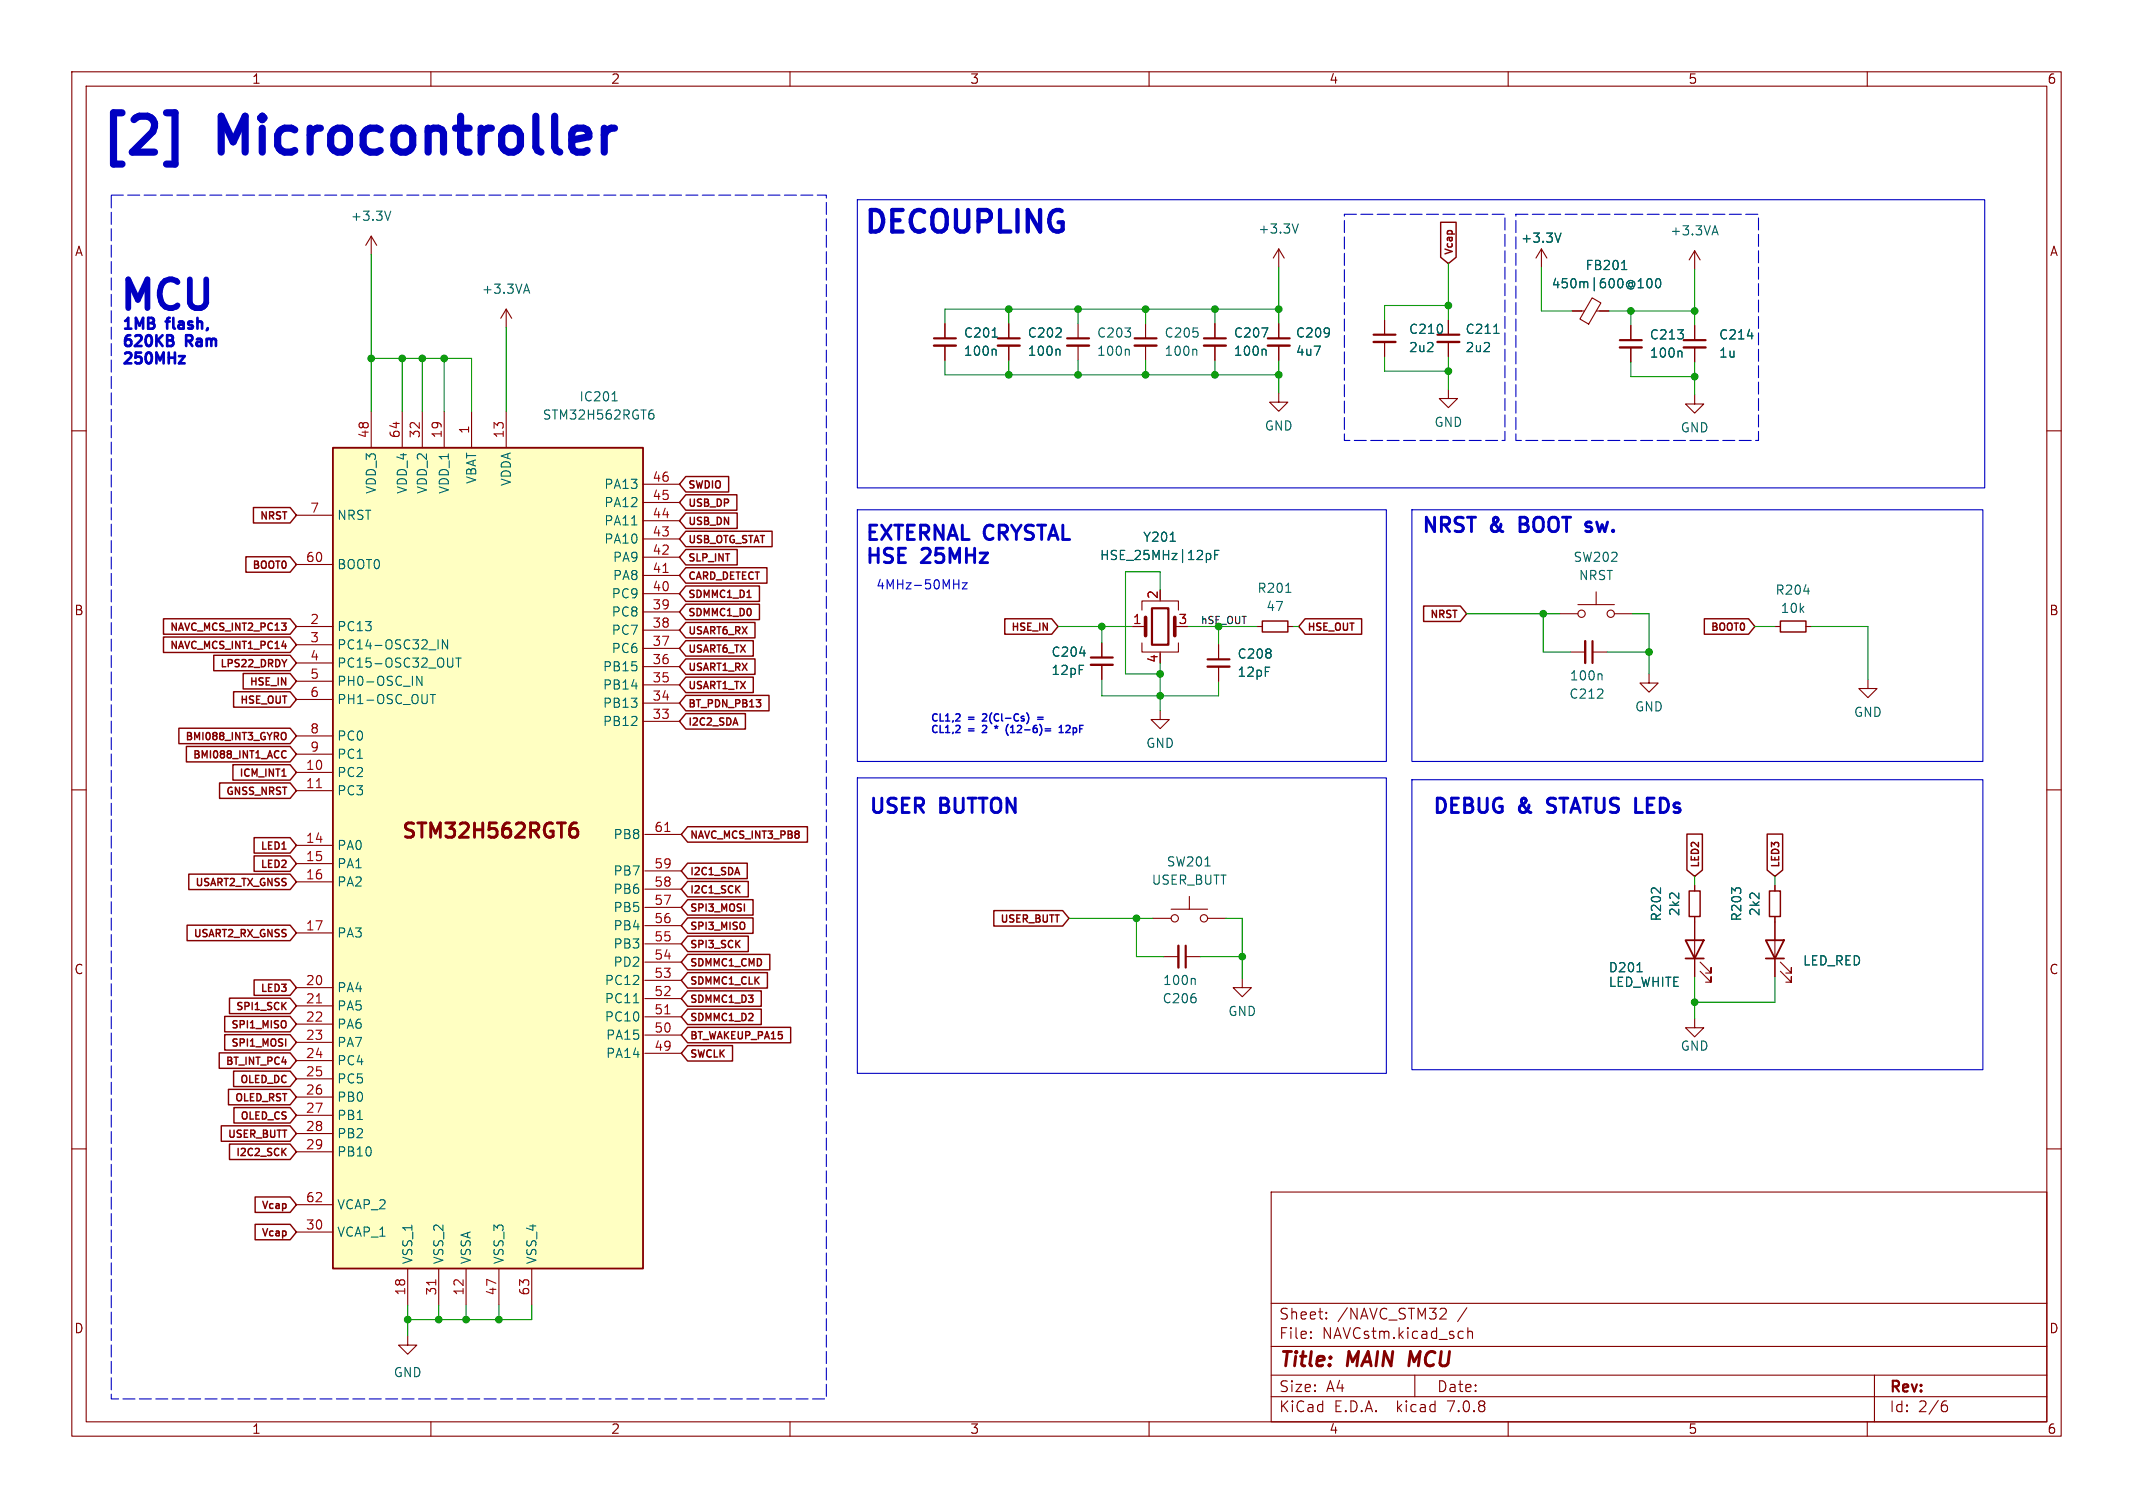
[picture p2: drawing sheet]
<svg xmlns="http://www.w3.org/2000/svg" width="297mm" height="210mm" viewBox="0 0 297 210" stroke-linecap="round" stroke-linejoin="round" font-family="sans-serif">
<g fill="none" stroke="#840000" stroke-width=".15">
<path d="M10 10h277v190h-277zM12 12h273v186h-273zM60 10v2M110 10v2M160 10v2M210 10v2M260 10v2M51.7 32.9l-.8 1.3M51.7 32.9v2.5M51.7 32.9l.8 1.3M178.1 34.7v2.5M178.1 34.7l-.8 1.2"/>
<path d="M178.1 34.7l.7 1.2M214.6 34.7l-.7 1.2M214.6 34.7v2.5M214.6 34.7l.8 1.2M236 34.9l-.8 1.3M236 34.9v2.6M236 34.9l.7 1.3M10 60h2M51.7 57.3v5.1M56 57.3v5.1M58.8 57.3v5.1M61.8 57.3v5.1"/>
<path d="M65.7 57.3v5.1M70.5 43.1l-.8 1.2M70.5 43.1v2.5M70.5 57.3v5.1M70.5 43.1l.7 1.2M131.6 45.1v2M131.6 48.1v2.1M140.5 45.1v2M140.5 48.1v2.1M150.1 45.1v2M150.1 48.1v2.1M159.5 45.1v2"/>
<path d="M159.5 48.1v2.1M169.2 45.1v2M169.2 48.1v2.1M178.1 54.7v1.3h1.2l-1.2 1.3-1.3-1.3h1.3M178.1 45.1v2M178.1 48.1v2.1M192.8 44.6v2M192.8 47.6v2.1M201.7 54.2v1.3h1.2l-1.2 1.3-1.3-1.3h1.3M201.7 44.6v2M201.7 47.6v2.1M218.9 43.3h1.7"/>
<path d="M221.7 41.5l1.2 .7-1.7 2.9-1.2-.7zM222.3 43.3h1.7M227.1 45.3v2.1M227.1 48.4v2M236 55v1.3h1.2l-1.2 1.2-1.3-1.2h1.3M236 45.3v2.1M236 48.4v2M285 60h2M41.3 78.6h5.1M41.3 71.8h5.1M89.5 77.6h5.1M89.5 75.1h5.1"/>
<path d="M89.5 72.5h5.1M89.5 70h5.1M89.5 67.4h5.1M41.3 87.2h5.1M41.3 89.8h5.1M41.3 92.3h5.1M41.3 94.9h5.1M41.3 97.4h5.1M89.5 97.9h5.1M89.5 95.4h5.1M89.5 92.8h5.1M89.5 90.3h5.1"/>
<path d="M89.5 87.8h5.1M89.5 85.2h5.1M89.5 82.7h5.1M89.5 80.1h5.1M153.4 89.5v2.1M153.4 92.6v2M157.7 87.2h1.8M159 89.5v1.3h5.1v-1.3M159 85v-1.3h5.1v1.3M161.5 98.9v1.3h1.3l-1.3 1.3-1.2-1.3h1.2M161.5 90.8v.3M169.7 89.8v2"/>
<path d="M169.7 92.8v2.1M175 87.2h.8M179.3 87.2h.8M217.2 85.5h2.5M218.7 90.8h2M219.7 84.2h5.1M221.7 90.8h2.1M222.2 82.4v1.8M224.8 85.5h2.5M229.6 93.9v1.2h1.3l-1.3 1.3-1.3-1.3h1.3M247.1 87.2h.8M251.5 87.2h.7"/>
<path d="M260.1 94.6v1.3h1.3l-1.3 1.3-1.3-1.3h1.3M10 110h2M41.3 107.6h5.1M41.3 110.1h5.1M41.3 117.7h5.1M41.3 102.5h5.1M41.3 105h5.1M89.5 100.5h5.1M89.8 116.2h5.1M285 110h2M41.3 120.3h5.1M41.3 122.8h5.1"/>
<path d="M41.3 129.9h5.1M41.3 137.5h5.1M89.8 139.1h5.1M89.8 136.5h5.1M89.8 134h5.1M89.8 131.4h5.1M89.8 128.9h5.1M89.8 126.4h5.1M89.8 123.8h5.1M89.8 121.3h5.1M160.5 127.9h2.6M162.1 133.2h2"/>
<path d="M163.1 126.6h5M165.1 133.2h2M165.6 124.8v1.8M168.1 127.9h2.6M173 136.3v1.2h1.2l-1.2 1.3-1.3-1.3h1.3M236 123.3v.8M236 127.6v8.4M236.7 135.3l1.6 1.5v-.8v.8h-.8M236.7 134l1.6 1.5v-.8v.8h-.8M247.1 123.3v.8M247.1 127.6v8.4M247.9 135.3l1.5 1.5v-.8v.8h-.7"/>
<path d="M247.9 134l1.5 1.5v-.8v.8h-.7M10 160h2M41.3 140.1h5.1M41.3 142.6h5.1M41.3 145.2h5.1M41.3 147.7h5.1M41.3 150.2h5.1M41.3 152.8h5.1M41.3 155.3h5.1M41.3 157.9h5.1M89.8 146.7h5.1M89.8 144.1h5.1"/>
<path d="M89.8 141.6h5.1M236 141.9v1.2h1.2l-1.2 1.3-1.3-1.3h1.3M285 160h2M41.3 160.4h5.1M41.3 171.6h5.1M41.3 167.8h5.1M56.8 176.7v5M61.1 176.7v5M64.9 176.7v5M69.5 176.7v5M74 176.7v5M177 166h108v32h-108z"/>
<path d="M56.8 186.1v1.2h1.2l-1.2 1.3-1.3-1.3h1.3M60 198v2M110 198v2M160 198v2M177 194.5h108M177 191.5h108M177 187.5h108M177 181.5h108M182.5 186.3h.1l-.1 .1M182.5 186.3v.1M182.5 185.5v.1M182.5 185.5h.1l-.1 .1"/>
<path d="M184.7 183.6v.1M184.7 183.6h-.1l.1 .1M184.7 182.8v.1M184.7 182.8h-.1l.1 .1M197 191.5v3M201.1 182.2l.1 .1a.41 .41 0 0 1 .1 .5l-.8 .9h.9M203.6 185.4l.1 .1M203.7 186.3l-.1 .1M204.4 184.9v1.5M204.4 185.5a.37 .37 0 0 1 .6 .1v.8M210 198v2M260 198v2"/>
<path d="M261 191.5v6.5M270.6 195.7h.3l.3 .3-.1 .5-.2 .1h-.3M271 195.1l-.4 .1"/>
<circle cx="220.2" cy="85.5" r=".51"/>
<circle cx="224.3" cy="85.5" r=".51"/>
<circle cx="163.6" cy="127.9" r=".51"/>
<circle cx="167.6" cy="127.9" r=".51"/>
</g>
<path d="M79.5 115.5l.6-.1 .4 .3v.5l-.2 .3-.2 .1-.6-.1M80.3 114.6h-.4l-.3 .2M196.4 188.2l-.2 2" fill="none" stroke="#840000" stroke-width=".4"/>
<g fill="none" stroke="#840000" stroke-width=".33">
<path d="M130 48.1h3.1M138.9 48.1h3.1M148.6 48.1h3M158 48.1h3M167.6 48.1h3.1M176.5 48.1h3.1M191.3 47.6h3M200.2 47.6h3M225.6 48.4h3M234.4 48.4h3.1M151.9 92.6h3M168.1 92.8h3.1"/>
<path d="M220.7 89.3v3M164.1 131.7v3"/>
</g>
<g fill="none" stroke="#840000" stroke-width=".3">
<path d="M130 47.1h3.1M138.9 47.1h3.1M148.6 47.1h3M158 47.1h3M167.6 47.1h3.1M176.5 47.1h3.1M191.3 46.6h3M200.2 46.6h3M225.6 47.4h3M234.4 47.4h3.1M151.9 91.6h3M160.4 84.7h2.3v5.1h-2.3z"/>
<path d="M168.1 91.8h3.1M221.7 89.3v3M165.1 131.7v3"/>
</g>
<g fill="none" stroke="#006464" stroke-width=".15">
<path d="M54.4 29.4l-.4 1.3M73.3 39.6l.5 1.2M180.8 31.2l-.4 1.3M217.4 32.5l-.5 1.2M225.8 37.5h.7M226 36.4l.2-.1v1.2M229.4 38.9l.3-.1a.79 .79 0 0 1 0 1.3l-.2-.1-.1-.2-.1-.5zM230.6 38.9l.3-.1a.79 .79 0 0 1 0 1.3l-.2-.1-.1-.2-.1-.5zM238.5 32.3h.6M238.8 31.4l.4 1.3M73 40.5h.6M85.2 55.8h.7"/>
<path d="M85.5 54.7l.1-.1v1.2M90.6 57.6h.3l.2 .2-.1 .4-.4 .2M90.9 57.1l-.3 .1M138.2 46.9h.7M138.5 48.6l.2 .2v.7M147.4 48.6l.2 .2v.7M157.1 48.6l.1 .2v.7M166.5 48.6l.1 .2v.7M175.7 45.7h.8l-.5 1.2M176.1 48.6l.2 .2v.7M208 46.4h.7M234 48.9l.2 .2v.6"/>
<path d="M243.3 46.8h.8M88 73.1h.7M162.9 75.4h.8M168.3 77.1l.3 .2v.4l-.3 .2M169.1 77.3h.5M169.7 76.7h-.6v1.2M58.8 94.2v1.2l-.8-1.2v1.2M59.9 96.7h.7M60.3 96.7v1.3M61 89.1v1.3M62.3 89.1v1.3l-.7-1.3v1.3M63 91.6v1.1l-.1 .1"/>
<path d="M63.5 91.6h.7M63.8 91.6v1.3M150.3 91h.8M179 82.5h.8M222.9 93.8l.2 .2v.7M251.2 82.3h.7M88.2 139.6h.7M166.2 136.3l.2 .1v.7M167.8 120.6h.7M227.9 135.3h.8"/>
</g>
<g fill="none" stroke="#840000" stroke-width=".2">
<path d="M200.6 31h2.2v4.8l-1.1 .9-1.1-.9zM34.2 77.5h6.2l.9 1.1-.9 1.1h-6.2zM35.3 70.7h5.1l.9 1.1-.9 1h-5.1zM95.5 66.4h6v2.1h-6l-.9-1.1zM95.5 71.4h7.1v2.2h-7.1l-.9-1.1zM95.5 76.5h7.1v2.2h-7.1l-.9-1.1zM95.5 68.9h7.1v2.2h-7.1l-.9-1.1zM95.5 79.1h11.3v2.1h-11.3l-.9-1.1zM95.5 74h12v2.1h-12l-.9-1zM22.8 86.2h17.6l.9 1-.9 1.1h-17.6zM22.8 88.7h17.6l.9 1.1-.9 1.1h-17.6zM29.8 91.3h10.6l.9 1-.9 1.1h-10.6z"/>
<path d="M32.5 96.3h7.9l.9 1.1-.9 1.1h-7.9zM33.9 93.8h6.5l.9 1.1-.9 1h-6.5zM39.2 86.8h.6l-.3 .4M39.3 90h.6M39.7 87.2l.1 .1-.1 .4M39.9 91.9l-.3 .5M95.5 81.6h10.2v2.2h-10.2l-.9-1.1zM95.5 86.7h9.6v2.1h-9.6l-.9-1zM95.5 89.2h9.4v2.2h-9.4l-.9-1.1zM95.5 91.8h9.6v2.1h-9.6l-.9-1.1zM95.5 94.3h9.4v2.2h-9.4l-.9-1.1zM95.5 99.4h8.3v2.1h-8.3l-.9-1z"/>
<path d="M95.5 84.1h10.2v2.2h-10.2l-.9-1.1zM95.5 96.8h11.6v2.2h-11.6l-.9-1.1zM104 83.2h.6M139.9 86.2h6.5l.9 1-.9 1.1h-6.5zM175.8 86.5h3.5v1.5h-3.5zM181.7 86.2h7.9v2.1h-7.9l-.9-1.1zM198.2 84.4h5.1l.9 1.1-.9 1h-5.1zM237.3 86.2h6.2l.8 1-.8 1.1h-6.2zM247.9 86.5h3.6v1.5h-3.6zM24.9 101.4h15.5l.9 1.1-.9 1.1h-15.5zM26 104h14.4l.9 1-.9 1.1h-14.4zM30.6 109h9.8l.9 1.1-.9 1.1h-9.8z"/>
<path d="M32.4 106.5h8l.9 1.1-.9 1h-8zM35.4 116.7h5l.9 1-.9 1.1h-5zM35.4 119.2h5l.9 1.1-.9 1h-5zM39.3 108.1h.5M39.4 102a.34 .34 0 0 1 .4 .3v.4a.34 .34 0 0 1-.4 .3M39.5 104.6h.3M39.8 105.5l-.3 .1M95.7 115.1h16.7v2.2h-16.7l-.8-1.1zM234.9 116.2h2.1v5l-1 .8-1.1-.8zM246.1 116.2h2.1v5l-1.1 .8-1-.8zM26 128.8h14.4l.9 1.1-.9 1.1h-14.4zM26.3 121.7h14.1l.9 1.1-.9 1.1h-14.1z"/>
<path d="M32 139h8.4l.9 1.1-.9 1.1h-8.4zM35.4 136.5h5l.9 1-.9 1.1h-5zM95.7 130.4h8.5v2.1h-8.5l-.8-1.1zM95.7 120.2h8.3v2.2h-8.3l-.8-1.1zM95.7 125.3h9.2v2.1h-9.2l-.8-1zM95.7 122.7h8.5v2.2h-8.5l-.8-1.1zM95.7 127.8h9.2v2.2h-9.2l-.8-1.1zM95.7 138h10.3v2.1h-10.3l-.8-1zM95.7 132.9h11.5v2.2h-11.5l-.8-1.1zM95.7 135.4h11.2v2.2h-11.2l-.8-1.1zM138.4 126.8h9.6l.8 1.1-.8 1.1h-9.6zM235.2 124.1h1.5v3.5h-1.5z"/>
<path d="M246.4 124.1h1.5v3.5h-1.5zM30.5 146.6h9.9l.9 1.1-.9 1.1h-9.9zM30.8 156.8h9.6l.9 1.1-.9 1h-9.6zM31.3 144.1h9.1l.9 1.1-.9 1h-9.1zM31.3 141.5h9.1l.9 1.1-.9 1.1h-9.1zM31.8 151.7h8.6l.9 1.1-.9 1.1h-8.6zM32 159.3h8.4l.9 1.1-.9 1.1h-8.4zM32.5 149.2h7.9l.9 1-.9 1.1h-7.9zM32.6 154.2h7.8l.9 1.1-.9 1.1h-7.8zM39.7 142.2a.71 .71 0 0 1 0 .9M39.8 144.7v1M39.8 159.9l-.5 .6"/>
<path d="M95.7 145.6h6.3v2.2h-6.3l-.8-1.1zM95.7 143.1h14.4v2.1h-14.4l-.8-1.1zM95.7 140.5h10.3v2.2h-10.3l-.8-1.1zM35.5 166.7h4.9l.9 1.1-.9 1h-4.9zM35.5 170.5h4.9l.9 1.1-.9 1.1h-4.9zM39.4 160.4l.4 .5"/>
</g>
<path d="M46.4 62.4h43.1v114.3h-43.1z" fill="#ffffc2" stroke="#ffffc2" stroke-width=".14"/>
<path d="M46.4 62.4h43.1v114.3h-43.1zM234.7 130.9h2.5l-1.2 2.6zM234.7 133.5h2.5M245.9 130.9h2.5l-1.3 2.6zM245.9 133.5h2.5" fill="none" stroke="#840000" stroke-width=".25"/>
<path d="M92.3 79.7h.7M44.1 109.7h.7M92.6 115.8h.7M44.1 139.7h.7M92.6 141.2h.7M60.7 178.2v.8" fill="none" stroke="#a90000" stroke-width=".15"/>
<path d="M159.5 86v2.5M163.6 86v2.5" fill="none" stroke="#840000" stroke-width=".51"/>
<path d="M119.4 27.8h157v40.1h-157zM119.4 71h73.6v35h-73.6zM196.6 71h79.5v35h-79.5zM132.8 81.3h.7M133.5 80.7v1.3M134 81.2h.7l-.7 .8h.7M119.4 108.3h73.6v41.2h-73.6zM196.6 108.6h79.5v40.4h-79.5z" fill="none" stroke="#0000c2" stroke-width=".15"/>
<path d="M211.7 73h.6M212.3 72h-.6v2h.7M221.4 73.4l.3 .3-.1 .2-.2 .1M221.4 72.7l.2 .1M215.5 113.1h.2M215.6 111.3l-.1 .2 .1 .4" fill="none" stroke="#0000c2" stroke-width=".4"/>
<path d="M24 47.5a.41 .41 0 0 1 0 .6M24.1 47l-.1 .3M24.9 49.6h.8l-.8 1h.8" fill="none" stroke="#0000c2" stroke-width=".38"/>
<path d="M23.2 15.7h1.2v7.2h-1.2M84.1 17.9v3.3M85.6 17.9a1.28 1.28 0 0 0-1.5 .9" fill="none" stroke="#0000c2" stroke-width="1"/>
<g fill="none" stroke="#0000c2" stroke-width=".2">
<path d="M136.9 99.5h-.1M137.3 99.8l-.5 .6h.6M143 99.3a1.18 1.18 0 0 1 0 1.4M144.5 99.9h.7M136.9 101.1h-.1M137.3 101.4l-.5 .6h.6M138.6 101.4l.1-.1 .2 .1M140.1 102l.3 .4M140.7 102h.6M144.5 100.2h.7M145.5 101.5h.8M145.5 101.8h.8"/>
<path d="M147.5 102h.6M147.5 101.3l.3-.3v1M148.8 101l-.4 .1M149 101.4l-.6 .6h.6"/>
</g>
<path d="M15.5 27.2h99.6v167.6h-99.6v-167.6M187.2 29.8h22.3v31.5h-22.3v-31.5M211.1 29.8h33.8v31.5h-33.8v-31.5" fill="none" stroke="#0000c2" stroke-width=".15" stroke-dasharray="1.7 .6"/>
<g fill="none" stroke="#009600" stroke-width=".15">
<path d="M51.7 35.4v21.9M178.1 37.2v7.9M201.7 36.7v7.9M214.6 37.2v6.1h4.3M236 37.5v7.8M51.7 49.9h14v7.4M56 49.9v7.4M58.8 49.9v7.4M61.8 49.9v7.4M70.5 45.6v11.7M131.6 50.2v2h46.5M140.5 43.1v2"/>
<path d="M140.5 50.2v2M150.1 43.1v2M150.1 50.2v2M159.5 43.1v2M159.5 50.2v2M169.2 43.1v2M169.2 50.2v2M178.1 43.1h-46.5v2M178.1 50.2v4.5M192.8 49.7v2h8.9M201.7 42.5h-8.9v2.1M201.7 49.7v4.5"/>
<path d="M224 43.3h12M227.1 50.4v2.1h8.9M227.1 43.3v2M236 50.4v4.6M147.3 87.2h10.4M153.4 94.6v2.3h16.3v-2M153.4 87.2v2.3M161.5 82.2v-2.6h-4.8v14.3h4.8M161.5 92.3v6.6M165.4 87.2h9.6M169.7 87.2v2.6M180.1 87.2h.7"/>
<path d="M204.2 85.5h13M214.9 85.5v5.3h3.8M223.8 90.8h5.8M227.3 85.5h2.3v8.4M244.3 87.2h2.8M252.2 87.2h7.9v7.4M148.8 127.9h11.7M158.2 127.9v5.3h3.9M167.1 133.2h5.9M170.7 127.9h2.3v8.4M236 122v1.3M236 136v5.9"/>
<path d="M247.1 122v1.3M247.1 136v3.6h-11.1M56.8 181.7v4.4M61.1 181.7v2.1M64.9 181.7v2.1M69.5 181.7v2.1M74 181.7v2.1h-17.2"/>
</g>
<g fill="#009600" stroke="#009600" stroke-width=".15">
<circle cx="159.5" cy="43.1" r=".46"/>
<circle cx="159.5" cy="52.2" r=".46"/>
<circle cx="169.2" cy="52.2" r=".46"/>
<circle cx="169.2" cy="43.1" r=".46"/>
<circle cx="140.5" cy="52.2" r=".46"/>
<circle cx="150.1" cy="43.1" r=".46"/>
<circle cx="150.1" cy="52.2" r=".46"/>
<circle cx="140.5" cy="43.1" r=".46"/>
<circle cx="178.1" cy="43.1" r=".46"/>
<circle cx="178.1" cy="52.2" r=".46"/>
<circle cx="56" cy="49.9" r=".46"/>
<circle cx="51.7" cy="49.9" r=".46"/>
<circle cx="58.8" cy="49.9" r=".46"/>
<circle cx="61.8" cy="49.9" r=".46"/>
<circle cx="56.8" cy="183.8" r=".46"/>
<circle cx="64.9" cy="183.8" r=".46"/>
<circle cx="61.1" cy="183.8" r=".46"/>
<circle cx="69.5" cy="183.8" r=".46"/>
<circle cx="229.6" cy="90.8" r=".46"/>
<circle cx="214.9" cy="85.5" r=".46"/>
<circle cx="236" cy="139.6" r=".46"/>
<circle cx="236" cy="52.5" r=".46"/>
<circle cx="227.1" cy="43.3" r=".46"/>
<circle cx="236" cy="43.3" r=".46"/>
<circle cx="201.7" cy="42.5" r=".46"/>
<circle cx="201.7" cy="51.7" r=".46"/>
<circle cx="153.4" cy="87.2" r=".46"/>
<circle cx="169.7" cy="87.2" r=".46"/>
<circle cx="161.5" cy="96.9" r=".46"/>
<circle cx="161.5" cy="93.9" r=".46"/>
<circle cx="158.2" cy="127.9" r=".46"/>
<circle cx="173" cy="133.2" r=".46"/>
</g>
<g font-size="7" fill="#0000c2">
<text x="13.7" y="21.8">[2]</text>
<text x="31" y="21.8">Microcontroller</text>
</g>
<text font-size="5.6" fill="#0000c2" x="16.4" y="43.4">MCU</text>
<text font-size="4.2" fill="#0000c2" x="120.1" y="32.6">DECOUPLING</text>
<g font-size="2.8" fill="#0000c2">
<text x="120.4" y="75.4">EXTERNAL CRYSTAL</text>
<text x="197.9" y="74.3">NRST</text>
<text x="207.7" y="74.3">&amp;</text>
<text x="212.5" y="74.3">BOOT</text>
<text x="222.6" y="74.3">sw.</text>
<text x="120.4" y="78.6">HSE</text>
<text x="128.5" y="78.6">25MHz</text>
<text x="120.9" y="113.4">USER</text>
<text x="131" y="113.4">BUTTON</text>
<text x="199.4" y="113.4">DEBUG</text>
<text x="211.6" y="113.4">&amp;</text>
<text x="216.4" y="113.4">STATUS LEDs</text>
</g>
<g font-size="2.8" fill="#840000">
<text x="55.7" y="117.3">STM32H562RGT6</text>
<text x="178" y="190.9">Title:</text>
<text x="187.7" y="190.9">MAIN</text>
<text x="197" y="190.9">MCU</text>
</g>
<g font-size="2.1" fill="#0000c2">
<text x="16.9" y="46">1MB</text>
<text x="23.5" y="46">flash,</text>
<text x="16.9" y="48.4">620KB</text>
<text x="16.9" y="50.8">250MHz</text>
<text x="26.1" y="48.4">Ram</text>
</g>
<g font-size="2.1" fill="#840000">
<text x="178" y="184">Sheet:</text>
<text x="186.2" y="184">/NAVC_STM32</text>
<text x="203" y="184">/</text>
<text x="178" y="186.7">File:</text>
<text x="184.1" y="186.7">NAVCstm.kicad_sch</text>
<text x="178" y="196.9">KiCad</text>
<text x="178" y="194.1">Size:</text>
<text x="184.7" y="194.1">A4</text>
<text x="185.7" y="196.9">E.D.A.</text>
<text x="194.6" y="196.9">kicad</text>
<text x="200" y="194.1">Date:</text>
<text x="201.8" y="196.9">7.0.8</text>
<text x="263" y="194.3">Rev:</text>
<text x="263" y="196.9">Id:</text>
<text x="267.1" y="196.9">2/6</text>
</g>
<g font-size="1.8" fill="#840000">
<text x="35" y="11.9">1</text>
<text x="85" y="11.9">2</text>
<text x="135" y="11.9">3</text>
<text x="185" y="11.9">4</text>
<text x="235" y="11.9">5</text>
<text x="285" y="11.9">6</text>
<text x="10.3" y="35.9">A</text>
<text x="285.3" y="35.9">A</text>
<text x="10.3" y="85.9">B</text>
<text x="285.3" y="85.9">B</text>
<text x="10.3" y="135.9">C</text>
<text x="285.3" y="135.9">C</text>
<text x="10.3" y="185.9">D</text>
<text x="285.3" y="185.9">D</text>
<text x="35" y="199.9">1</text>
<text x="85" y="199.9">2</text>
<text x="135" y="199.9">3</text>
<text x="185" y="199.9">4</text>
<text x="235" y="199.9">5</text>
<text x="285" y="199.9">6</text>
</g>
<g font-size="1.8" fill="#006464">
<text x="48.7" y="31">+3.3V</text>
<text x="175.1" y="32.7">+3.3V</text>
<text x="211.7" y="34">+3.3V</text>
<text x="232.5" y="33">+3.3VA</text>
<text x="67" y="41.1">+3.3VA</text>
<text x="216" y="40.4">450m|600@100</text>
<text x="220.7" y="37.8">FB201</text>
<text x="134.1" y="47.2">C201</text>
<text x="143" y="47.2">C202</text>
<text x="152.7" y="47.2">C203</text>
<text x="162.1" y="47.2">C205</text>
<text x="171.7" y="47.2">C207</text>
<text x="180.3" y="47.2">C209</text>
<text x="196.1" y="46.7">C210</text>
<text x="204" y="46.7">C211</text>
<text x="229.6" y="47.5">C213</text>
<text x="239.3" y="47.5">C214</text>
<text x="134.1" y="49.8">100n</text>
<text x="143" y="49.8">100n</text>
<text x="152.7" y="49.8">100n</text>
<text x="162.1" y="49.8">100n</text>
<text x="171.7" y="49.8">100n</text>
<text x="180.3" y="49.8">4u7</text>
<text x="196.1" y="49.3">2u2</text>
<text x="204" y="49.3">2u2</text>
<text x="229.6" y="50">100n</text>
<text x="239.3" y="50">1u</text>
<text x="75.5" y="58.6">STM32H562RGT6</text>
<text x="80.6" y="56.1">IC201</text>
<text x="199.6" y="59.7">GND</text>
<text x="176" y="60.2">GND</text>
<text x="233.9" y="60.4">GND</text>
<text x="52.6" y="68.9" transform="rotate(-90 52.6 68.9)">VDD_3</text>
<text x="56.9" y="68.9" transform="rotate(-90 56.9 68.9)">VDD_4</text>
<text x="59.7" y="68.9" transform="rotate(-90 59.7 68.9)">VDD_2</text>
<text x="62.7" y="68.9" transform="rotate(-90 62.7 68.9)">VDD_1</text>
<text x="66.5" y="67.5" transform="rotate(-90 66.5 67.5)">VBAT</text>
<text x="71.3" y="67.8" transform="rotate(-90 71.3 67.8)">VDDA</text>
<text x="84" y="70.8">PA12</text>
<text x="84" y="68.3">PA13</text>
<text x="46.9" y="72.6">NRST</text>
<text x="84" y="75.9">PA10</text>
<text x="84" y="73.4">PA11</text>
<text x="159.1" y="75.7">Y201</text>
<text x="46.9" y="79.5">BOOT0</text>
<text x="85.1" y="83.5">PC9</text>
<text x="85.3" y="81">PA8</text>
<text x="85.3" y="78.5">PA9</text>
<text x="153.1" y="78.2">HSE_25MHz|12pF</text>
<text x="175" y="82.8">R201</text>
<text x="219" y="78.5">SW202</text>
<text x="219.8" y="81">NRST</text>
<text x="247.1" y="83">R204</text>
<text x="46.9" y="88.1">PC13</text>
<text x="85.1" y="88.6">PC7</text>
<text x="85.1" y="86.1">PC8</text>
<text x="176.2" y="85.3">47</text>
<text x="247.9" y="85.6">10k</text>
<text x="46.9" y="90.7">PC14-OSC32_IN</text>
<text x="46.9" y="93.2">PC15-OSC32_OUT</text>
<text x="46.9" y="95.7">PH0-OSC_IN</text>
<text x="83.9" y="93.7">PB15</text>
<text x="85.1" y="91.2">PC6</text>
<text x="146.3" y="91.7">C204</text>
<text x="146.3" y="94.2">12pF</text>
<text x="172.2" y="91.9">C208</text>
<text x="172.2" y="94.5">12pF</text>
<text x="218.5" y="95">100n</text>
<text x="46.9" y="98.3">PH1-OSC_OUT</text>
<text x="83.9" y="101.3">PB12</text>
<text x="83.9" y="98.8">PB13</text>
<text x="83.9" y="96.2">PB14</text>
<text x="218.4" y="97.5">C212</text>
<text x="227.6" y="99.3">GND</text>
<text x="258.1" y="100.1">GND</text>
<text x="46.9" y="103.4">PC0</text>
<text x="46.9" y="105.9">PC1</text>
<text x="159.5" y="104.4">GND</text>
<text x="46.9" y="108.4">PC2</text>
<text x="46.9" y="111">PC3</text>
<text x="46.9" y="118.6">PA0</text>
<text x="85.3" y="117.1">PB8</text>
<text x="46.9" y="121.1">PA1</text>
<text x="46.9" y="123.7">PA2</text>
<text x="85.3" y="124.7">PB6</text>
<text x="85.3" y="122.1">PB7</text>
<text x="160.3" y="123.4">USER_BUTT</text>
<text x="162.4" y="120.9">SW201</text>
<text x="46.9" y="130.8">PA3</text>
<text x="85.3" y="129.8">PB4</text>
<text x="85.3" y="127.2">PB5</text>
<text x="231.5" y="128.4" transform="rotate(-90 231.5 128.4)">R202</text>
<text x="234" y="127.7" transform="rotate(-90 234 127.7)">2k2</text>
<text x="242.7" y="128.4" transform="rotate(-90 242.7 128.4)">R203</text>
<text x="245.2" y="127.7" transform="rotate(-90 245.2 127.7)">2k2</text>
<text x="84.1" y="137.4">PC12</text>
<text x="85.3" y="134.8">PD2</text>
<text x="85.3" y="132.3">PB3</text>
<text x="161.8" y="137.4">100n</text>
<text x="223.9" y="135.6">D201</text>
<text x="223.9" y="137.6">LED_WHITE</text>
<text x="251" y="134.7">LED_RED</text>
<text x="46.9" y="138.4">PA4</text>
<text x="46.9" y="140.9">PA5</text>
<text x="46.9" y="143.5">PA6</text>
<text x="84.1" y="142.5">PC10</text>
<text x="84.1" y="139.9">PC11</text>
<text x="161.8" y="139.9">C206</text>
<text x="170.9" y="141.7">GND</text>
<text x="46.9" y="146">PA7</text>
<text x="46.9" y="148.6">PC4</text>
<text x="84.3" y="147.5">PA14</text>
<text x="84.3" y="145">PA15</text>
<text x="233.9" y="146.5">GND</text>
<text x="46.9" y="151.1">PC5</text>
<text x="46.9" y="153.6">PB0</text>
<text x="46.9" y="156.2">PB1</text>
<text x="46.9" y="158.7">PB2</text>
<text x="46.9" y="161.3">PB10</text>
<text x="46.9" y="172.4">VCAP_1</text>
<text x="46.9" y="168.6">VCAP_2</text>
<text x="57.6" y="176.1" transform="rotate(-90 57.6 176.1)">VSS_1</text>
<text x="62" y="176.1" transform="rotate(-90 62 176.1)">VSS_2</text>
<text x="65.8" y="176.1" transform="rotate(-90 65.8 176.1)">VSSA</text>
<text x="70.3" y="176.1" transform="rotate(-90 70.3 176.1)">VSS_3</text>
<text x="74.9" y="176.1" transform="rotate(-90 74.9 176.1)">VSS_4</text>
<text x="54.7" y="192">GND</text>
</g>
<g font-size="1.8" fill="#a90000">
<text x="51.4" y="61.1" transform="rotate(-90 51.4 61.1)">48</text>
<text x="55.8" y="61.1" transform="rotate(-90 55.8 61.1)">64</text>
<text x="58.5" y="61.1" transform="rotate(-90 58.5 61.1)">32</text>
<text x="61.6" y="61.1" transform="rotate(-90 61.6 61.1)">19</text>
<text x="65.4" y="60.5" transform="rotate(-90 65.4 60.5)">1</text>
<text x="70.2" y="61.1" transform="rotate(-90 70.2 61.1)">13</text>
<text x="43.1" y="71.5">7</text>
<text x="90.8" y="69.7">45</text>
<text x="90.8" y="67.2">46</text>
<text x="90.8" y="77.3">42</text>
<text x="90.8" y="74.8">43</text>
<text x="90.8" y="72.3">44</text>
<text x="42.5" y="78.4">60</text>
<text x="90.8" y="82.4">40</text>
<text x="90.8" y="79.9">41</text>
<text x="161.3" y="83.5" transform="rotate(-90 161.3 83.5)">2</text>
<text x="43.1" y="87">2</text>
<text x="43.1" y="89.5">3</text>
<text x="90.8" y="87.5">38</text>
<text x="90.8" y="85">39</text>
<text x="157.7" y="87">1</text>
<text x="164" y="87">3</text>
<text x="43.1" y="92.1">4</text>
<text x="43.1" y="94.6">5</text>
<text x="90.8" y="95.1">35</text>
<text x="90.8" y="92.6">36</text>
<text x="90.8" y="90">37</text>
<text x="161.3" y="92.4" transform="rotate(-90 161.3 92.4)">4</text>
<text x="43.1" y="97.2">6</text>
<text x="90.8" y="100.2">33</text>
<text x="90.8" y="97.7">34</text>
<text x="42.5" y="107.3">10</text>
<text x="43.1" y="102.2">8</text>
<text x="43.1" y="104.8">9</text>
<text x="42.5" y="109.9">11</text>
<text x="42.5" y="117.5">14</text>
<text x="91" y="116">61</text>
<text x="42.5" y="120">15</text>
<text x="42.5" y="122.6">16</text>
<text x="91" y="123.6">58</text>
<text x="91" y="121">59</text>
<text x="42.5" y="129.7">17</text>
<text x="91" y="131.2">55</text>
<text x="91" y="128.7">56</text>
<text x="91" y="126.1">57</text>
<text x="42.5" y="137.3">20</text>
<text x="91" y="136.3">53</text>
<text x="91" y="133.7">54</text>
<text x="42.5" y="139.8">21</text>
<text x="42.5" y="142.4">22</text>
<text x="91" y="143.9">50</text>
<text x="91" y="141.4">51</text>
<text x="91" y="138.8">52</text>
<text x="42.5" y="144.9">23</text>
<text x="42.5" y="147.4">24</text>
<text x="42.5" y="150">25</text>
<text x="91" y="146.4">49</text>
<text x="42.5" y="152.5">26</text>
<text x="42.5" y="155.1">27</text>
<text x="42.5" y="157.6">28</text>
<text x="42.5" y="160.1">29</text>
<text x="42.5" y="167.5">62</text>
<text x="42.5" y="171.3">30</text>
<text x="56.5" y="180.5" transform="rotate(-90 56.5 180.5)">18</text>
<text x="60.8" y="180.5" transform="rotate(-90 60.8 180.5)">31</text>
<text x="64.6" y="180.5" transform="rotate(-90 64.6 180.5)">12</text>
<text x="69.2" y="180.5" transform="rotate(-90 69.2 180.5)">47</text>
<text x="73.8" y="180.5" transform="rotate(-90 73.8 180.5)">63</text>
</g>
<text font-size="1.8" fill="#0000c2" x="121.9" y="82.2">4MHz-50MHz</text>
<g font-size="1.4" fill="#840000">
<text x="202.5" y="35.6" transform="rotate(-90 202.5 35.6)">Vcap</text>
<text x="95.7" y="68.3">SWDIO</text>
<text x="95.7" y="70.8">USB_DP</text>
<text x="36" y="72.6">NRST</text>
<text x="95.7" y="73.4">USB_DN</text>
<text x="95.7" y="75.9">USB_OTG_STAT</text>
<text x="34.9" y="79.5">BOOT0</text>
<text x="95.7" y="83.5">SDMMC1_D1</text>
<text x="95.7" y="78.5">SLP_INT</text>
<text x="95.7" y="81">CARD_DETECT</text>
<text x="23.5" y="88.1">NAVC_MCS_INT2_PC13</text>
<text x="95.7" y="88.6">USART6_RX</text>
<text x="95.7" y="86.1">SDMMC1_D0</text>
<text x="140.6" y="88.1">HSE_IN</text>
<text x="182" y="88.1">HSE_OUT</text>
<text x="198.9" y="86.3">NRST</text>
<text x="238" y="88.1">BOOT0</text>
<text x="23.5" y="90.7">NAVC_MCS_INT1_PC14</text>
<text x="30.5" y="93.2">LPS22_DRDY</text>
<text x="34.6" y="95.7">HSE_IN</text>
<text x="95.7" y="91.2">USART6_TX</text>
<text x="95.7" y="93.7">USART1_RX</text>
<text x="33.2" y="98.3">HSE_OUT</text>
<text x="95.7" y="96.2">USART1_TX</text>
<text x="95.7" y="101.3">I2C2_SDA</text>
<text x="95.7" y="98.8">BT_PDN_PB13</text>
<text x="25.6" y="103.4">BMI088_INT3_GYRO</text>
<text x="26.7" y="105.9">BMI088_INT1_ACC</text>
<text x="31.3" y="111">GNSS_NRST</text>
<text x="33.1" y="108.4">ICM_INT1</text>
<text x="36.1" y="118.6">LED1</text>
<text x="96" y="117.1">NAVC_MCS_INT3_PB8</text>
<text x="27" y="123.7">USART2_TX_GNSS</text>
<text x="36.1" y="121.1">LED2</text>
<text x="96" y="122.2">I2C1_SDA</text>
<text x="96" y="124.7">I2C1_SCK</text>
<text x="236.8" y="120.9" transform="rotate(-90 236.8 120.9)">LED2</text>
<text x="248" y="120.9" transform="rotate(-90 248 120.9)">LED3</text>
<text x="26.8" y="130.8">USART2_RX_GNSS</text>
<text x="96" y="127.2">SPI3_MOSI</text>
<text x="96" y="129.8">SPI3_MISO</text>
<text x="139.1" y="128.8">USER_BUTT</text>
<text x="96" y="132.3">SPI3_SCK</text>
<text x="96" y="134.9">SDMMC1_CMD</text>
<text x="96" y="137.4">SDMMC1_CLK</text>
<text x="32" y="143.5">SPI1_MISO</text>
<text x="32.7" y="141">SPI1_SCK</text>
<text x="36.1" y="138.4">LED3</text>
<text x="96" y="142.5">SDMMC1_D2</text>
<text x="96" y="139.9">SDMMC1_D3</text>
<text x="31.2" y="148.6">BT_INT_PC4</text>
<text x="32" y="146">SPI1_MOSI</text>
<text x="96" y="147.6">SWCLK</text>
<text x="96" y="145">BT_WAKEUP_PA15</text>
<text x="32.5" y="153.7">OLED_RST</text>
<text x="33.2" y="151.1">OLED_DC</text>
<text x="31.5" y="158.7">USER_BUTT</text>
<text x="32.7" y="161.3">I2C2_SCK</text>
<text x="33.3" y="156.2">OLED_CS</text>
<text x="36.2" y="168.6">Vcap</text>
<text x="36.2" y="172.4">Vcap</text>
</g>
<text font-size="1.4" fill="#0f0f0f" x="167.1" y="87">hSE_OUT</text>
<g font-size="1.4" fill="#0000c2">
<text x="129.5" y="100.5">CL1,2</text>
<text x="134.9" y="100.5">=</text>
<text x="137.3" y="100.5">2(Cl-Cs)</text>
<text x="129.5" y="102.2">CL1,2</text>
<text x="134.9" y="102.2">=</text>
<text x="137.3" y="102.2">2</text>
<text x="139.4" y="102.2">*</text>
<text x="141.3" y="102.2">(12-6)=</text>
<text x="149.2" y="102.2">12pF</text>
</g>
</svg>
